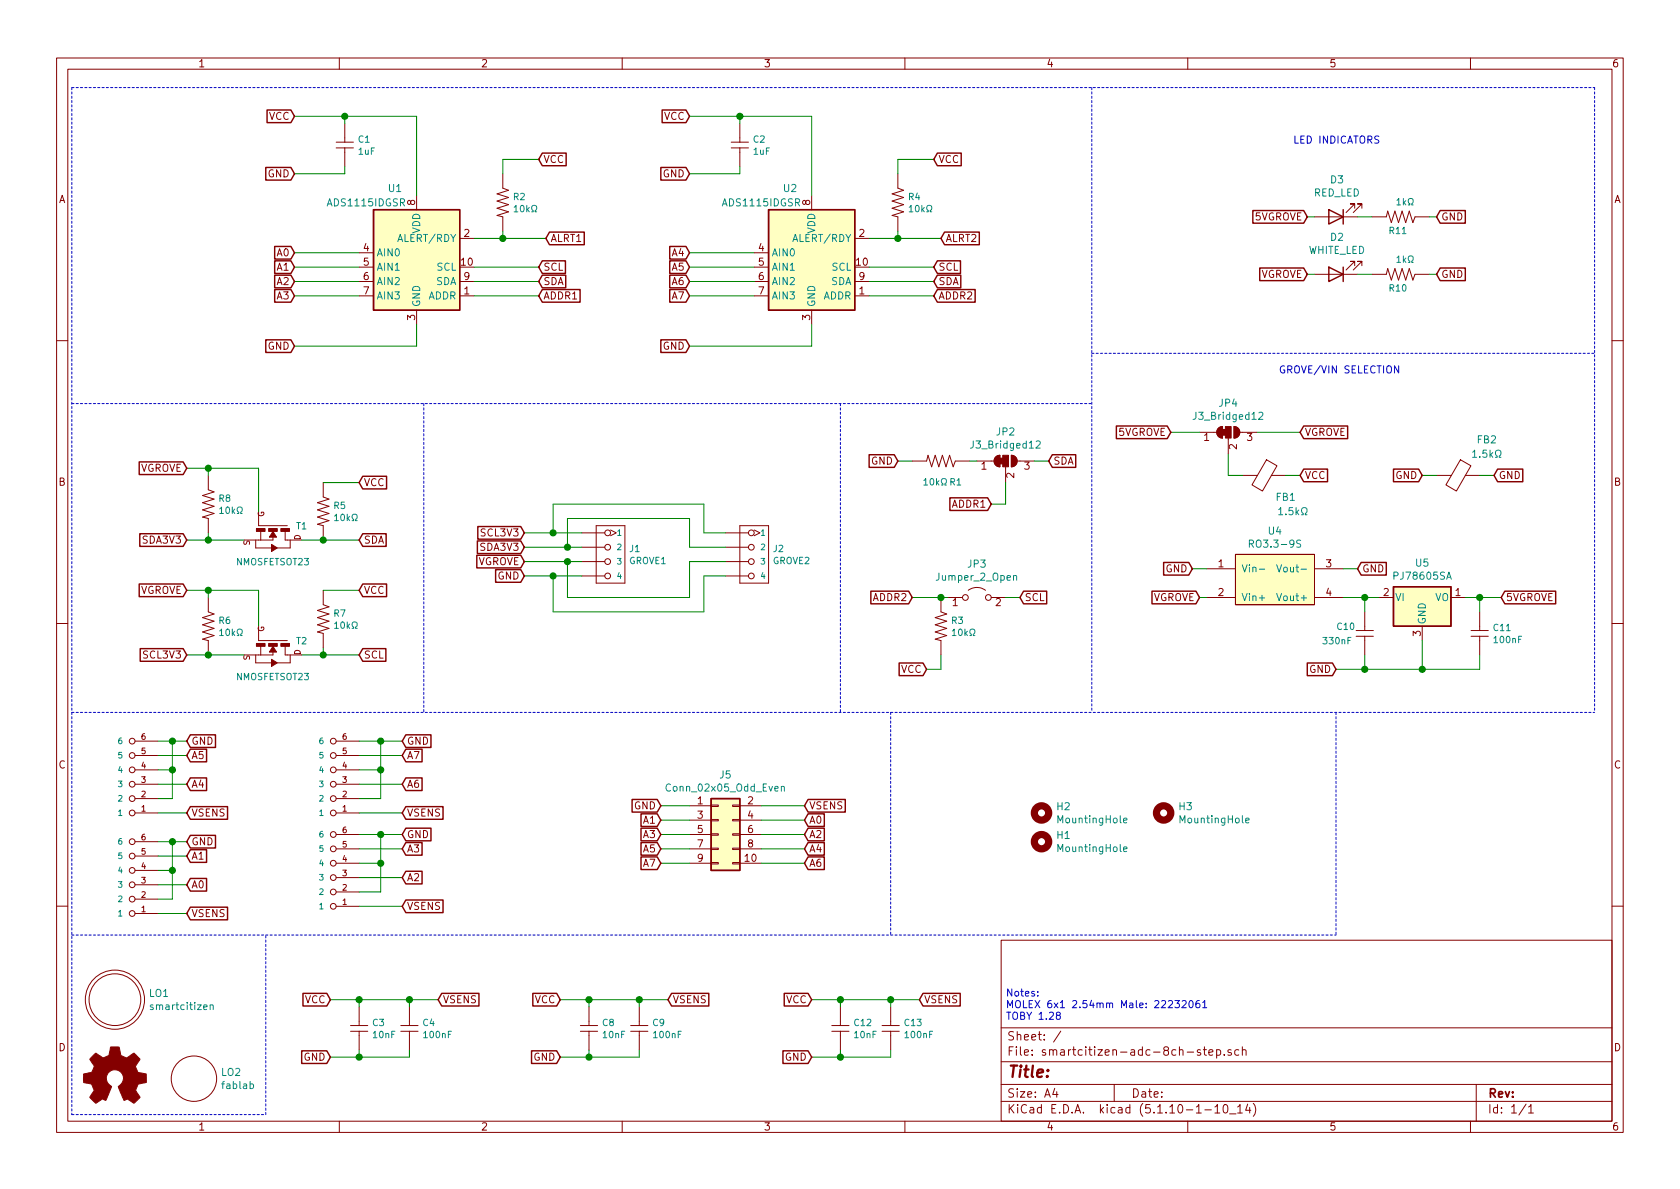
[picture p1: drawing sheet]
<svg xmlns="http://www.w3.org/2000/svg" width="297mm" height="210mm" viewBox="0 0 297 210" stroke-linecap="round" stroke-linejoin="round" font-family="sans-serif">
<g fill="none" stroke="#840000" stroke-width=".18">
<path d="M10 10.3h277v189.9h-277zM12 12.2h273v186.1h-273zM60 10.3v1.9M110 10.3v1.9M160 10.3v1.9M210 10.3v1.9M260 10.3v1.9M59.4 25.1h3.1M59.4 26.2h3.1M61 21.8v3.3M61 26.2v3.3M73.7 34.5v2.6"/>
<path d="M88.9 30.7v2.6l1 .3-2 .7 2 .6-2 .7 2 .6-2 .6 2 .7-2 .6 1 .2v2.6M129.3 25.1h3M129.3 26.2h3M130.8 21.8v3.3M130.8 26.2v3.3M143.5 34.5v2.6M158.7 30.7v2.6l1.1 .3-2.1 .7 2.1 .6-2.1 .7 2.1 .6-2.1 .6 2.1 .7-2.1 .6 1 .2v2.6M232.4 38.3h7.6M239.5 36.8v-.7h-.7h.7l-1.5 1.5M240.8 36.8v-.7h-.8h.8l-1.5 1.5M242.6 38.3h2.5l.3-1 .6 2.1 .6-2.1 .7 2.1 .6-2.1 .6 2.1 .7-2.1 .6 2.1 .4-1.1h2.5M63.5 52.3h2.5"/>
<path d="M63.5 44.7h2.5M63.5 47.2h2.5M63.5 49.8h2.5M73.7 54.9v2.5M81.3 52.3h2.5M81.3 42.2h2.5M81.3 49.8h2.5M133.3 52.3h2.6M133.3 44.7h2.6M133.3 47.2h2.6M133.3 49.8h2.6M143.5 54.9v2.5"/>
<path d="M151.1 52.3h2.6M151.1 42.2h2.6M151.1 49.8h2.6M232.4 48.5h7.6M239.5 47v-.8h-.7h.7l-1.5 1.5M240.8 47v-.8h-.8h.8l-1.5 1.5M242.6 48.5h2.5l.3-1 .6 2 .6-2 .7 2 .6-2 .6 2 .7-2 .6 2 .4-1h2.5M10 60.2h2M212.1 76.4h3M215.4 75.8l.4-.3 .4-.1v2.1a1.03 1.03 0 0 1-1-.6 1.03 1.03 0 0 1 .2-1.1zM217.2 77.5v2.8M218.2 75.4a1.02 1.02 0 0 1 1 1 1.02 1.02 0 0 1-1 1.1z"/>
<path d="M219.2 76.4h3M285 60.2h2M36.8 84.1v2.5l1 .4-2 .6 2 .7-2 .6 2 .6-2 .7 2 .6-2 .6 1 .3v2.5M45.2 95.5v1.4h2.8M45.7 90.4v2.6h5.1M46.1 94v1.5M48.3 95v.5h-5.1M50.4 94v1.5h2.9M51.3 95.5v1.4h-2.3M57.1 85.3v2.6l1.1 .4-2.1 .6 2.1 .6-2.1 .7 2.1 .6-2.1 .6 2.1 .7-2.1 .6 1 .3v2.5M102.9 94.2h4M102.9 96.8h4"/>
<path d="M102.9 99.3h4M105.4 93h5.1v10.1h-5.1zM107.9 93.7l1.1 .5-1.1 .5M128.3 94.2h4M128.3 96.8h4M128.3 99.3h4M130.8 93h5.1v10.1h-5.1zM133.3 93.7l1.1 .5-1.1 .5M161.3 81.5h2.5l.3-1 .6 2 .7-2 .6 2 .6-2 .7 2 .6-2 .6 2 .4-1h2.5M172.7 81.5h3.1M176 80.9l.4-.3 .4-.1v2a1.03 1.03 0 0 1-.9-.5 1.03 1.03 0 0 1 .1-1.1zM177.8 82.5v2.8"/>
<path d="M178.8 80.5a1.02 1.02 0 0 1 1 1 1.02 1.02 0 0 1-1 1zM179.8 81.5h3.1M218.4 98h14v8.9h-14zM219.7 84.1h2.6M223.9 81.3l1.9 1.1-2.6 4.4-1.8-1.1zM224.8 84.1h2.5M254 84.1h2.6M258.2 81.3l1.9 1.1-2.6 4.4-1.8-1.1zM259.1 84.1h2.5M10 110.3h2M36.8 105.7v2.5l1 .4-2 .6 2 .6-2 .7 2 .6-2 .7 2 .6-2 .6 1 .3v2.5M45.2 115.8v1.4h2.8"/>
<path d="M45.7 110.7v2.6h5.1M46.1 114.3v1.5M48.3 115.3v.5h-5.1M50.4 114.3v1.5h2.9M51.3 115.8v1.4h-2.3M57.1 104.4v2.5l1.1 .4-2.1 .6 2.1 .7-2.1 .6 2.1 .6-2.1 .7 2.1 .6-2.1 .7 1 .2v2.5M102.9 101.8h4M128.3 101.8h4M166.4 105.7v2.5l1 .4-2 .6 2 .6-2 .7 2 .6-2 .7 2 .6-2 .6 1 .3v2.5M167.6 105.7h2.6M171.2 104.4a2.53 2.53 0 0 1 3 0M175.3 105.7h2.5"/>
<path d="M213.4 105.7h5M213.4 100.6h5M232.4 105.7h5.1M232.4 100.6h5.1M239.8 111.5h3M239.8 112.5h3M241.3 108.2v3.3M241.3 112.5v3.3M243.8 105.7h2.6M251.5 110.7v2.6M256.5 105.7h2.6M260.1 111.5h3"/>
<path d="M260.1 112.5h3M261.6 108.2v3.3M261.6 112.5v3.3M285 110.3h2M23.9 138.7h4M23.9 136.1h4M23.9 133.6h4M23.9 131.1h4M59.4 138.7h4.1M59.4 136.1h4.1M59.4 133.6h4.1M59.4 131.1h4.1"/>
<path d="M23.9 143.8h4M23.9 141.2h4M23.9 159h4M23.9 156.5h4M23.9 153.9h4M23.9 151.4h4M23.9 148.8h4M59.4 152.6h4.1M59.4 147.6h4.1M59.4 150.1h4.1M59.4 143.8h4.1M59.4 141.2h4.1"/>
<path d="M59.4 157.7h4.1M59.4 155.2h4.1M121.9 142.5h3.8M121.9 152.6h3.8M121.9 145h3.8M121.9 147.6h3.8M121.9 150.1h3.8M125.7 152.5h1.3v.3h-1.3zM125.7 150h1.3v.2h-1.3zM125.7 144.9h1.3v.3h-1.3zM125.7 142.4h1.3v.2h-1.3zM125.7 147.4h1.3v.3h-1.3z"/>
<path d="M129.5 152.5h1.3v.3h-1.3zM129.5 150h1.3v.2h-1.3zM129.5 144.9h1.3v.3h-1.3zM129.5 142.4h1.3v.2h-1.3zM129.5 147.4h1.3v.3h-1.3zM130.8 142.5h3.8M130.8 152.6h3.8M130.8 145h3.8M130.8 147.6h3.8M130.8 150.1h3.8M10 160.2h2M23.9 161.5h4"/>
<path d="M59.4 160.3h4.1M63.5 178v3.4M72.4 178v3.4M104.1 178v3.4M113 178v3.4M148.6 178v3.4M157.5 178v3.4M177 166.3h108v32h-108zM285 160.2h2M60 198.3v1.9M62 181.4h3M62 182.4h3"/>
<path d="M63.5 182.4v3.3M70.9 181.4h3M70.9 182.4h3M72.4 182.4v3.3M102.6 181.4h3.1M102.6 182.4h3.1M104.1 182.4v3.3M110 198.3v1.9M111.5 181.4h3.1M111.5 182.4h3.1M113 182.4v3.3M147.1 181.4h3"/>
<path d="M147.1 182.4h3M148.6 182.4v3.3M156 181.4h3M156 182.4h3M157.5 182.4v3.3M160 198.3v1.9M177 194.8h108M177 191.8h108M177 187.8h108M177 181.8h108M186.5 192.5l-.4 1h1M186.8 193v1"/>
<path d="M187.6 182.3l-1.3 2M197 191.8v3M209.9 186h1.1M210 198.3v1.9M212.2 185.7l-.3-.1-.2 .2 .1 .2 .4 .2v.3h-.5M212.8 185.6h.5M213 185.1v1.3l.3 .2M213 196.3h1.2M213.7 186.1l.8-.1-.1-.3-.4-.1-.3 .2 .1 .7h.6M214.8 195.8l.4-.5v1.5M214.8 196.8h.9M215.1 185.7l.4-.1 .3 .3-.1 .6-.2 .1-.4-.1"/>
<path d="M215.1 185.6v1.5M216.4 195.5l.3-.2a.94 .94 0 0 1 0 1.5l-.4-.3v-.6zM216.5 186.5v.1M217.4 197h1.1M217.7 185.7a.37 .37 0 0 0-.6 .1l.1 .2 .5 .2 .1 .1-.3 .3-.4-.1M218.8 195.8l.5-.5v1.5M218.8 196.8h.9M219 185.7l-.4-.1-.3 .3 .1 .6 .2 .1 .4-.1M219.7 185.7a.37 .37 0 0 1 .6 .1v.8M219.7 185.1v1.5M220.6 195.2l-.4 1.1h1M221 195.8v1"/>
<path d="M221.6 195.1a1.71 1.71 0 0 1 0 2.3M260 198.3v1.9M261 191.8v6.5M269.8 195.2l-1.2 2M270.3 195.8l.4-.5v1.5M270.3 196.8h.8"/>
<circle cx="107.4" cy="94.2" r=".51"/>
<circle cx="107.4" cy="96.8" r=".51"/>
<circle cx="107.4" cy="99.3" r=".51"/>
<circle cx="132.8" cy="94.2" r=".51"/>
<circle cx="132.8" cy="99.3" r=".51"/>
<circle cx="132.8" cy="96.8" r=".51"/>
<circle cx="107.4" cy="101.8" r=".51"/>
<circle cx="132.8" cy="101.8" r=".51"/>
<circle cx="170.7" cy="105.7" r=".51"/>
<circle cx="174.8" cy="105.7" r=".51"/>
<circle cx="23.4" cy="136.1" r=".51"/>
<circle cx="23.4" cy="138.7" r=".51"/>
<circle cx="23.4" cy="131.1" r=".51"/>
<circle cx="23.4" cy="133.6" r=".51"/>
<circle cx="58.9" cy="136.1" r=".51"/>
<circle cx="58.9" cy="138.7" r=".51"/>
<circle cx="58.9" cy="131.1" r=".51"/>
<circle cx="58.9" cy="133.6" r=".51"/>
<circle cx="23.4" cy="151.4" r=".51"/>
<circle cx="23.4" cy="156.5" r=".51"/>
<circle cx="23.4" cy="148.8" r=".51"/>
<circle cx="23.4" cy="141.2" r=".51"/>
<circle cx="23.4" cy="159" r=".51"/>
<circle cx="23.4" cy="143.8" r=".51"/>
<circle cx="23.4" cy="153.9" r=".51"/>
<circle cx="58.9" cy="141.2" r=".51"/>
<circle cx="58.9" cy="147.6" r=".51"/>
<circle cx="58.9" cy="157.7" r=".51"/>
<circle cx="58.9" cy="155.2" r=".51"/>
<circle cx="58.9" cy="150.1" r=".51"/>
<circle cx="58.9" cy="152.6" r=".51"/>
<circle cx="58.9" cy="143.8" r=".51"/>
<circle cx="20.3" cy="176.8" r="5.2"/>
<circle cx="20.3" cy="176.8" r="4.6"/>
<circle cx="23.4" cy="161.5" r=".51"/>
<circle cx="58.9" cy="160.3" r=".51"/>
<circle cx="34.3" cy="190.7" r="4"/>
</g>
<g fill="none" stroke="#840000" stroke-width=".25">
<path d="M47.2 19.5h4.2l.7 1.1-.7 1.1h-4.2zM117.1 19.5h4.2l.6 1.1-.6 1.1h-4.2zM47 29.6h4.4l.7 1.1-.7 1.1h-4.4zM66 37.1h15.3v17.8h-15.3zM95.9 27.1h4.2v2.2h-4.2l-.7-1.1zM116.8 29.6h4.5l.6 1.1-.6 1.1h-4.5zM135.9 37.1h15.2v17.8h-15.2zM165.7 27.1h4.3v2.2h-4.3l-.6-1.1zM221.5 37.2h9l.6 1.1-.6 1.2h-9zM234.9 37.1l2.6 1.2-2.6 1.3zM237.5 37.1v2.5M254.6 37.2h4.5v2.3h-4.5l-.6-1.2z"/>
<path d="M48.6 43.6h2.8l.7 1.1-.7 1.1h-2.8zM48.6 46.1h2.8l.7 1.1-.7 1.2h-2.8zM48.6 48.7h2.8l.7 1.1-.7 1.1h-2.8zM48.6 51.2h2.8l.7 1.1-.7 1.1h-2.8zM95.9 51.2h6.7v2.2h-6.7l-.7-1.1zM95.9 48.7h4.1v2.2h-4.1l-.7-1.1zM95.9 46.1h4.1v2.3h-4.1l-.7-1.2zM97.2 41h6.1v2.3h-6.1l-.7-1.1zM118.4 43.6h2.9l.6 1.1-.6 1.1h-2.9zM118.4 46.1h2.9l.6 1.1-.6 1.2h-2.9zM118.4 48.7h2.9l.6 1.1-.6 1.1h-2.9zM118.4 51.2h2.9l.6 1.1-.6 1.1h-2.9z"/>
<path d="M165.7 51.2h6.7v2.2h-6.7l-.6-1.1zM165.7 48.7h4.2v2.2h-4.2l-.6-1.1zM165.7 46.1h4.1v2.3h-4.1l-.6-1.2zM167 41h6.2v2.3h-6.2l-.6-1.1zM222.7 47.4h7.8l.6 1.1-.6 1.1h-7.8zM234.9 47.2l2.6 1.3-2.6 1.3zM237.5 47.2v2.6M254.6 47.4h4.5v2.2h-4.5l-.6-1.1zM47 60.1h4.4l.7 1.1-.7 1.1h-4.4zM116.8 60.1h4.5l.6 1.1-.6 1.1h-4.5zM197.4 75.3h9l.6 1.1-.6 1.2h-9zM230.5 75.3h7.8v2.3h-7.8l-.6-1.2z"/>
<path d="M24.6 81.7h7.8l.6 1.1-.6 1.1h-7.8zM24.7 94.4h7.7l.6 1.1-.6 1.1h-7.7zM64.1 94.4h4.2v2.2h-4.2l-.6-1.1zM64.1 84.2h4.3v2.3h-4.3l-.6-1.2zM84.3 98.2h7.8l.6 1.1-.6 1.1h-7.8zM84.4 95.7h7.7l.6 1.1-.6 1.1h-7.7zM84.5 93.1h7.6l.6 1.1-.6 1.1h-7.6zM153.7 80.4h4.4l.6 1.1-.6 1.1h-4.4zM167.9 88h6.7l.7 1.1-.7 1.2h-6.7zM186.1 80.4h4.1v2.2h-4.1l-.7-1.1zM205.7 99.5h4.5l.6 1.1-.6 1.1h-4.5zM230.5 83h4.2v2.2h-4.2l-.6-1.1z"/>
<path d="M240.7 99.5h4.4v2.2h-4.4l-.7-1.1zM246.4 83h4.4l.7 1.1-.7 1.1h-4.4zM264.8 83h4.4v2.2h-4.4l-.6-1.1zM24.6 103.3h7.8l.6 1.1-.6 1.1h-7.8zM24.8 114.7h7.6l.6 1.1-.6 1.1h-7.6zM64.1 114.7h4.1v2.2h-4.1l-.6-1.1zM64.1 103.3h4.3v2.2h-4.3l-.6-1.1zM87.6 100.7h4.5l.6 1.1-.6 1.2h-4.5zM154 104.5h6.7l.6 1.2-.6 1.1h-6.7zM159 117.2h4.2l.6 1.2-.6 1.1h-4.2zM181 104.5h4.1v2.3h-4.1l-.7-1.1zM203.7 104.5h7.8l.6 1.2-.6 1.1h-7.8z"/>
<path d="M231.1 117.2h4.5l.6 1.2-.6 1.1h-4.5zM246.4 103.8h10.1v6.9h-10.1zM266.1 104.5h9v2.3h-9l-.7-1.1zM33.7 132.5h2.8v2.2h-2.8l-.7-1.1zM33.7 137.6h2.8v2.2h-2.8l-.7-1.1zM33.7 129.9h4.4v2.3h-4.4l-.7-1.1zM71.8 129.9h4.4v2.3h-4.4l-.7-1.1zM71.8 132.5h2.8v2.2h-2.8l-.7-1.1zM71.8 137.6h2.8v2.2h-2.8l-.7-1.1zM33.7 142.6h6.5v2.3h-6.5l-.7-1.1zM33.7 155.3h2.8v2.3h-2.8l-.7-1.1zM33.7 150.3h2.8v2.2h-2.8l-.7-1.1z"/>
<path d="M33.7 147.7h4.4v2.3h-4.4l-.7-1.2zM71.8 159.2h6.5v2.2h-6.5l-.7-1.1zM71.8 142.6h6.5v2.3h-6.5l-.7-1.1zM71.8 149h2.8v2.2h-2.8l-.7-1.1zM71.8 154.1h2.8v2.2h-2.8l-.7-1.1zM71.8 146.5h4.4v2.2h-4.4l-.7-1.1zM111.8 141.4h4.4l.6 1.1-.6 1.1h-4.4zM113.3 151.5h2.9l.6 1.1-.6 1.2h-2.9zM113.3 149h2.9l.6 1.1-.6 1.1h-2.9zM113.3 146.5h2.9l.6 1.1-.6 1.1h-2.9zM113.3 143.9h2.9l.6 1.1-.6 1.1h-2.9zM125.7 141.2h5.1v12.7h-5.1z"/>
<path d="M142.9 141.4h6.6v2.2h-6.6l-.7-1.1zM142.9 151.5h2.8v2.3h-2.8l-.7-1.2zM142.9 149h2.8v2.2h-2.8l-.7-1.1zM142.9 146.5h2.8v2.2h-2.8l-.7-1.1zM142.9 143.9h2.8v2.2h-2.8l-.7-1.1zM33.7 160.4h6.5v2.3h-6.5l-.7-1.2zM53.6 175.7h4.2l.6 1.1-.6 1.1h-4.2zM78.1 175.7h6.6v2.2h-6.6l-.6-1.1zM94.2 175.7h4.2l.7 1.1-.7 1.1h-4.2zM118.7 175.7h6.6v2.2h-6.6l-.6-1.1zM138.7 175.7h4.2l.6 1.1-.6 1.1h-4.2zM163.2 175.7h6.6v2.2h-6.6l-.6-1.1z"/>
<path d="M53.3 185.8h4.5l.6 1.1-.6 1.2h-4.5zM94 185.8h4.4l.7 1.1-.7 1.2h-4.4zM138.4 185.8h4.5l.6 1.1-.6 1.2h-4.5z"/>
</g>
<g fill="#840000" stroke="#840000" stroke-width=".18">
<path d="M215.4 75.8l.4-.3 .4-.1v2.1a1.03 1.03 0 0 1-1-.6 1.03 1.03 0 0 1 .2-1.1z"/>
<path d="M218.2 75.4a1.02 1.02 0 0 1 1 1 1.02 1.02 0 0 1-1 1.1z"/>
<path d="M216.2 75.9h.5v1.1h-.5z"/>
<path d="M216.7 75.4h1v2.1h-1z"/>
<path d="M45.3 113.8h1.6v.5h-1.6z"/>
<path d="M47.5 113.8h1.5v.5h-1.5z"/>
<path d="M49.7 113.8h1.5v.5h-1.5z"/>
<path d="M48.3 114.3l.6 1h-1.3z"/>
<path d="M48 116.6l1 .6-1 .7z"/>
<path d="M45.3 93.5h1.6v.5h-1.6z"/>
<path d="M47.5 93.5h1.5v.5h-1.5z"/>
<path d="M49.7 93.5h1.5v.5h-1.5z"/>
<path d="M48.3 94l.6 1h-1.3z"/>
<path d="M48 96.3l1 .6-1 .6z"/>
<path d="M16.4 186.7l.6-.5 .8 .6a.62 .62 0 0 0 1 0l.2-.1a1.62 1.62 0 0 0 .5-1.3l.1-.3 1.5 .1 .1 .7a.74 .74 0 0 0 .7 1l.5 .2 1.3-.9 1 1.1-.4 .7a.75 .75 0 0 0-.1 1.1l.2 .5 1.5 .3v1.5l-1.4 .3-.1 .1a1.23 1.23 0 0 0-.3 1.2l.7 1-.1 .2-1 .9-.8-.5a.54 .54 0 0 0-.9 0l-1.1-2.4a2.33 2.33 0 0 0 .9-1.9 1.54 1.54 0 0 0-2.5-.7 1.54 1.54 0 0 0 .4 2.5l-1 2.5a.69 .69 0 0 0-1.1 .1l-.7 .4-1-1.1 .8-1.2-.3-.5a.71 .71 0 0 0-.9-.7l-.7-.2v-1.5l.4-.1a1.11 1.11 0 0 0 1.3-.7 .72 .72 0 0 0-.2-1.2l-.4-.6z"/>
<path d="M176 80.9l.4-.3 .4-.1v2a1.03 1.03 0 0 1-.9-.5 1.03 1.03 0 0 1 .1-1.1z"/>
<path d="M178.8 80.5a1.02 1.02 0 0 1 1 1 1.02 1.02 0 0 1-1 1z"/>
<path d="M176.8 81h.5v1h-.5z"/>
<path d="M177.3 80.5h1v2h-1z"/>
</g>
<g fill="none" stroke="#008484" stroke-width=".18">
<path d="M90.9 36.6l.3-.3v1.2M90.9 37.5h.7M94 37.5h.3v-.3a.48 .48 0 0 1-.2-.7 .48 .48 0 0 1 .7 0 .48 .48 0 0 1-.2 .7v.3h.3M160.8 36.6l.3-.3v1.2M160.8 37.5h.6M163.9 37.5h.2v-.3a.48 .48 0 0 1-.2-.7 .48 .48 0 0 1 .8 0 .48 .48 0 0 1-.2 .7v.3h.2M247 35.4l.3-.3v1.1M247 36.2h.6M249 36.2h.3v-.2a.48 .48 0 0 1-.2-.7 .48 .48 0 0 1 .7 0 .48 .48 0 0 1-.2 .7v.2h.3M247 45.6l.3-.3v1.1M247 46.4h.6M249 46.4h.3v-.2a.48 .48 0 0 1-.2-.8 .48 .48 0 0 1 .7 0 .48 .48 0 0 1-.2 .8v.2h.3"/>
<path d="M183.2 78.1l.5-.1 .2 .3v.2l-.8 .7h.8M222.6 73l.5-.1 .2 .3-.1 .3-.7 .7h.8M260.4 80l.3-.4v1.3M38.8 90l.4-.3v1.1M38.8 90.8h.7M41.9 90.8h.3v-.2a.48 .48 0 0 1-.2-.8 .48 .48 0 0 1 .8 0 .48 .48 0 0 1-.3 .8v.2h.3M59.2 91.3l.3-.4v1.2M59.2 92.1h.6M62.3 92.1h.2v-.3a.48 .48 0 0 1-.2-.7 .48 .48 0 0 1 .8 0 .48 .48 0 0 1-.2 .7v.3h.2M163.3 85l.4-.4v1.2M163.3 85.8h.7M166.4 85.8h.3v-.3a.48 .48 0 0 1-.2-.7 .48 .48 0 0 1 .8 0 .48 .48 0 0 1-.2 .7v.3h.2"/>
<path d="M220.9 96.2l.6-.1 .1-.2v-.3l-.2-.1h-.5v1.3M225.7 99.9l.5 1.2 .4-1.2M226.1 90.1l.3-.3v1.2M226.1 91h.7M230 95.6l-.5-.1-.2 .1 .1 .5 .5 .1 .1 .3-.3 .3-.4-.1M230.1 91h.3v-.2a.55 .55 0 0 1-.2-.8 .55 .55 0 0 1 .8-.1l.1 .2a.53 .53 0 0 1-.3 .7v.2h.3M260.4 80.9h.7M264.4 80.9h.3v-.3a.55 .55 0 0 1-.2-.8 .55 .55 0 0 1 .8 0l.1 .2a.53 .53 0 0 1-.3 .6v.3h.3M38.8 111.6l.4-.4v1.2M38.8 112.4h.7M41.9 112.4h.3v-.2a.48 .48 0 0 1-.2-.8 .48 .48 0 0 1 .8 0 .48 .48 0 0 1-.3 .8v.2h.3M59.2 110.3l.3-.3v1.1"/>
<path d="M59.2 111.1h.6M62.3 111.1h.2v-.2a.48 .48 0 0 1-.2-.7 .48 .48 0 0 1 .8 0 .48 .48 0 0 1-.2 .7v.2h.2M168.4 111.6l.3-.4v1.2M168.4 112.4h.6M171.5 112.4h.3v-.2a.48 .48 0 0 1-.3-.8 .48 .48 0 0 1 .8 0 .48 .48 0 0 1-.2 .8v.2h.3M179.2 101.9l.2-.1h.3l.1 .8M222.7 100.7h.9M222.7 105.7h.9M225.7 104.9l.5 1.3 .4-1.3M138.2 139.2l.1-.1h.3l.1 .8M138.2 139.1v.8M198.7 150.2l.6-.1-.1-.3h-.3l-.2 .1v.6h.5"/>
<path d="M198.7 145.1l.6-.1-.1-.3h-.3l-.2 .2v.6h.5M220.2 145.1l.7-.1-.1-.3h-.4l-.2 .2 .1 .6h.5M37.2 177.8l.1-.1h.3l.1 .8M37.2 177.7v.8"/>
</g>
<g fill="#ffffc2" stroke="#ffffc2" stroke-width=".18">
<path d="M246.4 103.8h10.1v6.9h-10.1z"/>
<path d="M66 37.1h15.3v17.8h-15.3z"/>
<path d="M135.9 37.1h15.2v17.8h-15.2z"/>
<path d="M125.7 141.2h5.1v12.7h-5.1z"/>
<path d="M218.4 98h14v8.9h-14z"/>
</g>
<g fill="none" stroke="#840000" stroke-width="1.3">
<circle cx="184.1" cy="148.8" r="1.27"/>
<circle cx="184.1" cy="143.8" r="1.27"/>
<circle cx="205.7" cy="143.8" r="1.27"/>
</g>
<g fill="none" stroke="#0000c2" stroke-width=".18" stroke-dasharray=".4 .4">
<path d="M12.7 15.5v181.6M12.7 15.5h269.2M193 15.5v110.5M281.9 15.5v110.5M12.7 71.4h180.3M74.9 71.4v54.6M148.6 71.4v54.6M193 62.5h88.9M12.7 126h269.2M157.5 126v39.3M236.2 126v39.3M12.7 165.3h223.5"/>
<path d="M12.7 197.1h34.3M47 197.1v-31.8"/>
</g>
<g fill="none" stroke="#008400" stroke-width=".18">
<path d="M52.1 20.6h21.6v13.9M61 29.5v1.2h-8.9M61 20.6v1.2M95.2 28.2h-6.3v2.5M121.9 20.6h21.6v13.9M130.8 29.5v1.2h-8.9M130.8 20.6v1.2M165.1 28.2h-6.4v2.5M231.1 38.3h1.3M240 38.3h2.6M252.7 38.3h1.3M52.1 47.2h11.4"/>
<path d="M52.1 49.8h11.4M52.1 52.3h11.4M52.1 44.7h11.4M73.7 57.4v3.8h-21.6M83.8 47.2h11.4M83.8 42.2h12.7M83.8 49.8h11.4M83.8 52.3h11.4M88.9 40.9v1.3M121.9 47.2h11.4M121.9 49.8h11.4M121.9 52.3h11.4"/>
<path d="M121.9 44.7h11.4M143.5 57.4v3.8h-21.6M153.7 47.2h11.4M153.7 42.2h12.7M153.7 49.8h11.4M153.7 52.3h11.4M158.7 40.9v1.3M231.1 48.5h1.3M240 48.5h2.6M252.7 48.5h1.3M207 76.4h5.1M222.2 76.4h7.7"/>
<path d="M33 82.8h12.7v7.6M33 95.5h10.2M36.8 82.8v1.3M36.8 94.2v1.3M53.3 95.5h10.2M57.1 85.3h6.4M92.7 94.2h10.2M92.7 96.8h10.2M92.7 99.3h10.2M97.8 94.2v-5.1h26.7v5.1h3.8M100.3 96.8v-5.1h21.6v5.1h6.4M100.3 99.3v6.4h21.6v-6.4h6.4"/>
<path d="M158.7 81.5h2.6M171.4 81.5h1.3M177.8 85.3v3.8h-2.5M182.9 81.5h2.5M217.2 80.3v3.8h2.5M227.3 84.1h2.6M251.5 84.1h2.5M261.6 84.1h2.6M33 104.4h12.7v6.3M33 115.8h10.2M36.8 104.4v1.3M53.3 115.8h10.2"/>
<path d="M57.1 104.4h6.4M57.1 114.5v1.3M92.7 101.8h10.2M97.8 101.8v6.4h26.7v-6.4h3.8M161.3 105.7h6.3M166.4 115.8v2.6h-2.6M177.8 105.7h2.5M210.8 100.6h2.6M212.1 105.7h1.3M237.5 105.7h6.3M237.5 100.6h2.5M241.3 105.7v2.5"/>
<path d="M241.3 115.8v2.6M251.5 113.3v5.1M259.1 105.7h6.3M261.6 115.8v2.6h-25.4M261.6 105.7v2.5M27.9 131.1h5.1M27.9 133.6h5.1M27.9 138.7h5.1M27.9 136.1h2.6M30.5 131.1v10.1h-2.6M63.5 131.1h7.6M63.5 133.6h7.6"/>
<path d="M63.5 138.7h7.6M63.5 136.1h3.8M67.3 131.1v10.1h-3.8M27.9 156.5h5.1M27.9 151.4h5.1M27.9 153.9h2.6M27.9 148.8h5.1M27.9 143.8h5.1M30.5 148.8v10.2h-2.6M63.5 150.1h7.6M63.5 143.8h7.6M63.5 147.6h7.6"/>
<path d="M63.5 152.6h3.8M63.5 155.2h7.6M67.3 147.6v10.1h-3.8M116.8 150.1h5.1M116.8 145h5.1M116.8 147.6h5.1M116.8 152.6h5.1M116.8 142.5h5.1M134.6 150.1h7.6M134.6 145h7.6M134.6 147.6h7.6M134.6 152.6h7.6"/>
<path d="M134.6 142.5h7.6M27.9 161.5h5.1M58.4 176.8h19.1M63.5 176.8v1.2M63.5 160.3h7.6M72.4 176.8v1.2M99.1 176.8h19M104.1 176.8v1.2M113 176.8v1.2M143.5 176.8h19.1M148.6 176.8v1.2M157.5 176.8v1.2"/>
<path d="M63.5 185.7v1.2M72.4 185.7v1.2h-14M104.1 185.7v1.2M113 185.7v1.2h-13.9M148.6 185.7v1.2M157.5 185.7v1.2h-14"/>
</g>
<path d="M247.3 64.7v1.3l-.7-1.3v1.3M183.5 176v.1M183.5 175.4v.1M187 179.5l-.2-.1v-.3l.4-.1 .2 .1v.3l-.5 .2-.1 .2v.2l.2 .3h.2l.3-.3-.1-.4-.2-.1M207.7 176.9h.8l-.4 .5 .4 .1v.5l-.2 .2-.6-.1M209 177.1l.5-.2 .2 .4v.2l-.8 .7h.8M210.3 177.1l.2-.2a.67 .67 0 0 1 .5 .7 .67 .67 0 0 1-.5 .6l-.3-.5zM212 176.9l-.3 .1a.87 .87 0 0 0 0 1.2l.3-.1 .2-.4-.3-.3h-.2l-.3 .3M212.6 177.3l.4-.4v1.3M212.6 178.2h.8" fill="none" stroke="#0000c2" stroke-width=".18"/>
<g fill="#008400" stroke="#008400" stroke-width=".25">
<circle cx="36.8" cy="82.8" r=".51"/>
<circle cx="36.8" cy="95.5" r=".51"/>
<circle cx="57.2" cy="95.5" r=".51"/>
<circle cx="36.8" cy="104.4" r=".51"/>
<circle cx="57.2" cy="115.8" r=".51"/>
<circle cx="30.5" cy="131.1" r=".51"/>
<circle cx="36.8" cy="115.8" r=".51"/>
<circle cx="97.8" cy="94.2" r=".51"/>
<circle cx="100.3" cy="96.8" r=".51"/>
<circle cx="100.3" cy="99.3" r=".51"/>
<circle cx="30.5" cy="136.1" r=".51"/>
<circle cx="97.8" cy="101.8" r=".51"/>
<circle cx="166.4" cy="105.7" r=".51"/>
<circle cx="157.5" cy="176.8" r=".51"/>
<circle cx="130.8" cy="20.6" r=".51"/>
<circle cx="148.6" cy="186.9" r=".51"/>
<circle cx="148.6" cy="176.8" r=".51"/>
<circle cx="67.3" cy="131.1" r=".51"/>
<circle cx="88.9" cy="42.2" r=".51"/>
<circle cx="241.3" cy="105.7" r=".51"/>
<circle cx="63.5" cy="186.9" r=".51"/>
<circle cx="261.6" cy="105.7" r=".51"/>
<circle cx="72.4" cy="176.8" r=".51"/>
<circle cx="67.3" cy="136.1" r=".51"/>
<circle cx="241.3" cy="118.4" r=".51"/>
<circle cx="251.5" cy="118.4" r=".51"/>
<circle cx="158.8" cy="42.2" r=".51"/>
<circle cx="30.5" cy="153.9" r=".51"/>
<circle cx="67.3" cy="147.6" r=".51"/>
<circle cx="30.5" cy="148.8" r=".51"/>
<circle cx="104.1" cy="176.8" r=".51"/>
<circle cx="104.1" cy="186.9" r=".51"/>
<circle cx="67.3" cy="152.6" r=".51"/>
<circle cx="61" cy="20.6" r=".51"/>
<circle cx="113" cy="176.8" r=".51"/>
<circle cx="63.5" cy="176.8" r=".51"/>
</g>
<text font-size="2.8" fill="#840000" x="178" y="190.5">Title:</text>
<g font-size="2.1" fill="#840000">
<text x="178" y="184">Sheet: /</text>
<text x="178" y="186.7">File: smartcitizen-adc-8ch-step.sch</text>
<text x="178" y="196.9">KiCad E.D.A. kicad (5.1.10-1-10_14)</text>
<text x="178" y="194.1">Size: A4</text>
<text x="200" y="194.1">Date:</text>
<text x="263" y="194.1">Rev:</text>
<text x="263" y="196.9">Id: 1/1</text>
</g>
<g font-size="1.8" fill="#840000">
<text x="35" y="11.9">1</text>
<text x="85" y="11.9">2</text>
<text x="135" y="11.9">3</text>
<text x="185" y="11.9">4</text>
<text x="235" y="11.9">5</text>
<text x="285" y="11.9">6</text>
<text x="47.5" y="21.2">VCC</text>
<text x="117.4" y="21.2">VCC</text>
<text x="96" y="28.8">VCC</text>
<text x="165.9" y="28.8">VCC</text>
<text x="10.4" y="35.9">A</text>
<text x="47.3" y="31.4">GND</text>
<text x="117.2" y="31.4">GND</text>
<text x="285.4" y="35.9">A</text>
<text x="73.4" y="36.3" transform="rotate(-90 73.4 36.3)">8</text>
<text x="82.1" y="41.9">2</text>
<text x="143.3" y="36.3" transform="rotate(-90 143.3 36.3)">8</text>
<text x="151.9" y="41.9">2</text>
<text x="221.8" y="39">5VGROVE</text>
<text x="254.8" y="39">GND</text>
<text x="49" y="45.3">A0</text>
<text x="49" y="47.9">A1</text>
<text x="64.3" y="44.4">4</text>
<text x="64.3" y="47">5</text>
<text x="81.6" y="47">10</text>
<text x="96" y="47.9">SCL</text>
<text x="97.3" y="42.8">ALRT1</text>
<text x="118.9" y="45.3">A4</text>
<text x="118.9" y="47.9">A5</text>
<text x="134.1" y="44.4">4</text>
<text x="134.1" y="47">5</text>
<text x="151.4" y="47">10</text>
<text x="165.9" y="47.9">SCL</text>
<text x="167.2" y="42.8">ALRT2</text>
<text x="49" y="50.4">A2</text>
<text x="49" y="53">A3</text>
<text x="64.3" y="49.5">6</text>
<text x="64.3" y="52.1">7</text>
<text x="82.1" y="52.1">1</text>
<text x="82.1" y="49.5">9</text>
<text x="96" y="53">ADDR1</text>
<text x="96" y="50.4">SDA</text>
<text x="118.9" y="50.4">A6</text>
<text x="118.9" y="53">A7</text>
<text x="134.1" y="49.5">6</text>
<text x="134.1" y="52.1">7</text>
<text x="151.9" y="52.1">1</text>
<text x="151.9" y="49.5">9</text>
<text x="165.9" y="53">ADDR2</text>
<text x="165.9" y="50.4">SDA</text>
<text x="222.8" y="49.1">VGROVE</text>
<text x="254.8" y="49.1">GND</text>
<text x="73.4" y="56.6" transform="rotate(-90 73.4 56.6)">3</text>
<text x="143.3" y="56.6" transform="rotate(-90 143.3 56.6)">3</text>
<text x="47.3" y="61.8">GND</text>
<text x="117.2" y="61.8">GND</text>
<text x="197.7" y="77.1">5VGROVE</text>
<text x="212.9" y="78">1</text>
<text x="220.5" y="78">3</text>
<text x="230.7" y="77.1">VGROVE</text>
<text x="24.7" y="83.4">VGROVE</text>
<text x="154" y="82.2">GND</text>
<text x="173.5" y="83.1">1</text>
<text x="181.1" y="83.1">3</text>
<text x="186.2" y="82.2">SDA</text>
<text x="218.7" y="79.5" transform="rotate(-90 218.7 79.5)">2</text>
<text x="10.4" y="85.9">B</text>
<text x="64.3" y="86">VCC</text>
<text x="168.4" y="89.8">ADDR1</text>
<text x="179.3" y="84.6" transform="rotate(-90 179.3 84.6)">2</text>
<text x="230.7" y="84.7">VCC</text>
<text x="246.7" y="84.7">GND</text>
<text x="264.9" y="84.7">GND</text>
<text x="285.4" y="85.9">B</text>
<text x="85.2" y="94.9">SCL3V3</text>
<text x="25.3" y="96.1">SDA3V3</text>
<text x="64.3" y="96.1">SDA</text>
<text x="84.4" y="99.9">VGROVE</text>
<text x="85" y="97.4">SDA3V3</text>
<text x="206.1" y="101.2">GND</text>
<text x="215.4" y="100.3">1</text>
<text x="234.5" y="100.3">3</text>
<text x="240.8" y="101.2">GND</text>
<text x="24.7" y="105">VGROVE</text>
<text x="64.3" y="105">VCC</text>
<text x="88" y="102.5">GND</text>
<text x="154.4" y="106.3">ADDR2</text>
<text x="168.4" y="107.2">1</text>
<text x="176" y="107.2">2</text>
<text x="181.1" y="106.3">SCL</text>
<text x="203.7" y="106.3">VGROVE</text>
<text x="215.4" y="105.4">2</text>
<text x="234.5" y="105.4">4</text>
<text x="244.6" y="105.4">2</text>
<text x="257.3" y="105.4">1</text>
<text x="266.2" y="106.3">5VGROVE</text>
<text x="251.2" y="112.5" transform="rotate(-90 251.2 112.5)">3</text>
<text x="25.6" y="116.5">SCL3V3</text>
<text x="64.3" y="116.5">SCL</text>
<text x="159.3" y="119">VCC</text>
<text x="231.5" y="119">GND</text>
<text x="33.8" y="131.7">GND</text>
<text x="71.9" y="131.7">GND</text>
<text x="10.4" y="135.9">C</text>
<text x="33.8" y="134.2">A5</text>
<text x="71.9" y="134.2">A7</text>
<text x="285.4" y="135.9">C</text>
<text x="33.8" y="139.3">A4</text>
<text x="71.9" y="139.3">A6</text>
<text x="112.1" y="143.1">GND</text>
<text x="123.3" y="142.2">1</text>
<text x="132.2" y="142.2">2</text>
<text x="143" y="143.1">VSENS</text>
<text x="33.8" y="144.4">VSENS</text>
<text x="33.8" y="149.5">GND</text>
<text x="71.9" y="144.4">VSENS</text>
<text x="71.9" y="148.2">GND</text>
<text x="113.8" y="148.2">A3</text>
<text x="113.8" y="145.7">A1</text>
<text x="123.3" y="144.8">3</text>
<text x="123.3" y="147.3">5</text>
<text x="123.3" y="149.9">7</text>
<text x="132.2" y="144.8">4</text>
<text x="132.2" y="147.3">6</text>
<text x="132.2" y="149.9">8</text>
<text x="143" y="148.2">A2</text>
<text x="143" y="145.7">A0</text>
<text x="33.8" y="152">A1</text>
<text x="71.9" y="150.7">A3</text>
<text x="71.9" y="155.8">A2</text>
<text x="113.8" y="153.3">A7</text>
<text x="113.8" y="150.7">A5</text>
<text x="123.3" y="152.4">9</text>
<text x="131.7" y="152.4">10</text>
<text x="143" y="153.3">A6</text>
<text x="143" y="150.7">A4</text>
<text x="33.8" y="157.1">A0</text>
<text x="71.9" y="160.9">VSENS</text>
<text x="33.8" y="162.2">VSENS</text>
<text x="53.9" y="177.4">VCC</text>
<text x="78.3" y="177.4">VSENS</text>
<text x="94.5" y="177.4">VCC</text>
<text x="118.9" y="177.4">VSENS</text>
<text x="139" y="177.4">VCC</text>
<text x="163.3" y="177.4">VSENS</text>
<text x="10.4" y="185.9">D</text>
<text x="285.4" y="185.9">D</text>
<text x="53.7" y="187.6">GND</text>
<text x="94.3" y="187.6">GND</text>
<text x="138.8" y="187.6">GND</text>
<text x="35" y="199.9">1</text>
<text x="85" y="199.9">2</text>
<text x="135" y="199.9">3</text>
<text x="185" y="199.9">4</text>
<text x="235" y="199.9">5</text>
<text x="285" y="199.9">6</text>
</g>
<g font-size="1.8" fill="#0000c2">
<text x="228.6" y="25.4">LED INDICATORS</text>
<text x="226.1" y="66">GROVE/VIN SELECTION</text>
<text x="177.8" y="176.2">Notes:</text>
<text x="177.8" y="178.3">MOLEX 6x1 2.54mm Male: 22232061</text>
<text x="177.8" y="180.3">TOBY 1.28</text>
</g>
<g font-size="1.8" fill="#008484">
<text x="68.7" y="34">U1</text>
<text x="138.6" y="34">U2</text>
<text x="232.3" y="34.7">RED_LED</text>
<text x="235.3" y="32.4">D3</text>
<text x="58.1" y="36.5">ADS1115IDGSR</text>
<text x="74.3" y="41.3" transform="rotate(-90 74.3 41.3)">VDD</text>
<text x="128" y="36.5">ADS1115IDGSR</text>
<text x="144.1" y="41.3" transform="rotate(-90 144.1 41.3)">VDD</text>
<text x="66.5" y="45.3">AIN0</text>
<text x="66.5" y="47.9">AIN1</text>
<text x="70.7" y="42.8">ALERT/RDY</text>
<text x="77.2" y="47.9">SCL</text>
<text x="136.4" y="45.3">AIN0</text>
<text x="136.4" y="47.9">AIN1</text>
<text x="140.5" y="42.8">ALERT/RDY</text>
<text x="147.1" y="47.9">SCL</text>
<text x="231.3" y="44.9">WHITE_LED</text>
<text x="235.3" y="42.6">D2</text>
<text x="66.5" y="50.4">AIN2</text>
<text x="66.5" y="53">AIN3</text>
<text x="75.7" y="53">ADDR</text>
<text x="77" y="50.4">SDA</text>
<text x="136.4" y="50.4">AIN2</text>
<text x="136.4" y="53">AIN3</text>
<text x="145.5" y="53">ADDR</text>
<text x="146.9" y="50.4">SDA</text>
<text x="74.3" y="54.4" transform="rotate(-90 74.3 54.4)">GND</text>
<text x="144.1" y="54.4" transform="rotate(-90 144.1 54.4)">GND</text>
<text x="215.6" y="71.9">JP4</text>
<text x="176.2" y="77">JP2</text>
<text x="211.4" y="74.2">J3_Bridged12</text>
<text x="172" y="79.3">J3_Bridged12</text>
<text x="261.2" y="80.9">1.5k</text>
<text x="261.2" y="78.4">FB2</text>
<text x="225.7" y="88.6">FB1</text>
<text x="224.3" y="94.5">U4</text>
<text x="226.9" y="91.1">1.5k</text>
<text x="171.1" y="100.4">JP3</text>
<text x="219.5" y="101.2">Vin-</text>
<text x="221.5" y="96.8">RO3.3-9S</text>
<text x="226.9" y="101.2">Vout-</text>
<text x="250.3" y="100.2">U5</text>
<text x="165.8" y="102.7">Jumper_2_Open</text>
<text x="219.5" y="106.3">Vin+</text>
<text x="226.4" y="106.3">Vout+</text>
<text x="246.6" y="106.3">VI</text>
<text x="246.7" y="102.5">PJ78605SA</text>
<text x="253.7" y="106.3">VO</text>
<text x="252.1" y="110.5" transform="rotate(-90 252.1 110.5)">GND</text>
<text x="127.3" y="137.7">J5</text>
<text x="118.2" y="140">Conn_02x05_Odd_Even</text>
<text x="186.9" y="143.3">H2</text>
<text x="208.5" y="143.3">H3</text>
<text x="186.9" y="148.4">H1</text>
<text x="187.2" y="145.6">MountingHole</text>
<text x="208.8" y="145.6">MountingHole</text>
<text x="187.2" y="150.7">MountingHole</text>
<text x="26.4" y="176.3">LO1</text>
<text x="27" y="178.6">smartcitizen</text>
<text x="39.2" y="190.3">LO2</text>
<text x="39.5" y="192.6">fablab</text>
</g>
<g font-size="1.6" fill="#008484">
<text x="63.4" y="25.2">C1</text>
<text x="63.4" y="27.4">1uF</text>
<text x="133.2" y="25.2">C2</text>
<text x="133.3" y="27.4">1uF</text>
<text x="90.8" y="35.4">R2</text>
<text x="160.7" y="35.4">R4</text>
<text x="91.6" y="37.5">10k</text>
<text x="161.4" y="37.5">10k</text>
<text x="245.7" y="41.4">R11</text>
<text x="247.5" y="36.3">1k</text>
<text x="247.5" y="46.5">1k</text>
<text x="245.7" y="51.5">R10</text>
<text x="38.7" y="88.7">R8</text>
<text x="59.1" y="90">R5</text>
<text x="164" y="85.8">10k</text>
<text x="168" y="85.8">R1</text>
<text x="39.5" y="90.9">10k</text>
<text x="52.4" y="93.6">T1</text>
<text x="59.8" y="92.1">10k</text>
<text x="41.9" y="99.9">NMOSFETSOT23</text>
<text x="111.3" y="99.7">GROVE1</text>
<text x="111.4" y="97.6">J1</text>
<text x="136.7" y="99.7">GROVE2</text>
<text x="136.8" y="97.6">J2</text>
<text x="38.7" y="110.3">R6</text>
<text x="39.5" y="112.4">10k</text>
<text x="52.4" y="113.9">T2</text>
<text x="59.1" y="109">R7</text>
<text x="59.8" y="111.2">10k</text>
<text x="168.3" y="110.3">R3</text>
<text x="169.1" y="112.4">10k</text>
<text x="234.1" y="113.9">330nF</text>
<text x="236.5" y="111.4">C10</text>
<text x="264.1" y="111.6">C11</text>
<text x="264.3" y="113.7">100nF</text>
<text x="41.9" y="120.3">NMOSFETSOT23</text>
<text x="65.9" y="181.4">C3</text>
<text x="66" y="183.6">10nF</text>
<text x="74.8" y="181.4">C4</text>
<text x="75.1" y="183.6">100nF</text>
<text x="106.6" y="181.4">C8</text>
<text x="106.7" y="183.6">10nF</text>
<text x="115.4" y="181.4">C9</text>
<text x="115.7" y="183.6">100nF</text>
<text x="151.1" y="181.4">C12</text>
<text x="151.1" y="183.6">10nF</text>
<text x="160" y="181.4">C13</text>
<text x="160.1" y="183.6">100nF</text>
</g>
<g font-size="1.4" fill="#840000">
<text x="46.7" y="91.4" transform="rotate(-90 46.7 91.4)">G</text>
<text x="53.1" y="95.5" transform="rotate(-90 53.1 95.5)">D</text>
<text x="44.2" y="96.4" transform="rotate(-90 44.2 96.4)">S</text>
<text x="46.7" y="111.8" transform="rotate(-90 46.7 111.8)">G</text>
<text x="44.2" y="116.8" transform="rotate(-90 44.2 116.8)">S</text>
<text x="53.1" y="115.8" transform="rotate(-90 53.1 115.8)">D</text>
<text x="25" y="130.8">6</text>
<text x="60.6" y="130.8">6</text>
<text x="25" y="135.9">4</text>
<text x="25" y="133.3">5</text>
<text x="60.6" y="135.9">4</text>
<text x="60.6" y="133.3">5</text>
<text x="25" y="143.5">1</text>
<text x="25" y="141">2</text>
<text x="25" y="138.4">3</text>
<text x="60.6" y="143.5">1</text>
<text x="60.6" y="141">2</text>
<text x="60.6" y="138.4">3</text>
<text x="25" y="148.6">6</text>
<text x="60.6" y="149.9">5</text>
<text x="60.6" y="147.3">6</text>
<text x="25" y="153.7">4</text>
<text x="25" y="151.1">5</text>
<text x="60.6" y="154.9">3</text>
<text x="60.6" y="152.4">4</text>
<text x="25" y="161.3">1</text>
<text x="25" y="158.7">2</text>
<text x="25" y="156.2">3</text>
<text x="60.6" y="160">1</text>
<text x="60.6" y="157.5">2</text>
</g>
<g font-size="1.4" fill="#008484">
<text x="109" y="94.7">1</text>
<text x="134.4" y="94.7">1</text>
<text x="109" y="97.3">2</text>
<text x="109" y="99.8">3</text>
<text x="134.4" y="97.3">2</text>
<text x="134.4" y="99.8">3</text>
<text x="109" y="102.4">4</text>
<text x="134.4" y="102.4">4</text>
<text x="21.1" y="131.6">6</text>
<text x="56.6" y="131.6">6</text>
<text x="21.1" y="136.6">4</text>
<text x="21.1" y="134.1">5</text>
<text x="56.6" y="136.6">4</text>
<text x="56.6" y="134.1">5</text>
<text x="21.1" y="141.7">2</text>
<text x="21.1" y="139.2">3</text>
<text x="56.6" y="141.7">2</text>
<text x="56.6" y="139.2">3</text>
<text x="21.1" y="144.3">1</text>
<text x="21.1" y="149.3">6</text>
<text x="56.6" y="144.3">1</text>
<text x="56.6" y="148.1">6</text>
<text x="21.1" y="154.4">4</text>
<text x="21.1" y="151.9">5</text>
<text x="56.6" y="155.7">3</text>
<text x="56.6" y="153.2">4</text>
<text x="56.6" y="150.6">5</text>
<text x="21.1" y="159.5">2</text>
<text x="21.1" y="157">3</text>
<text x="56.6" y="160.8">1</text>
<text x="56.6" y="158.2">2</text>
<text x="21.1" y="162">1</text>
</g>
</svg>
